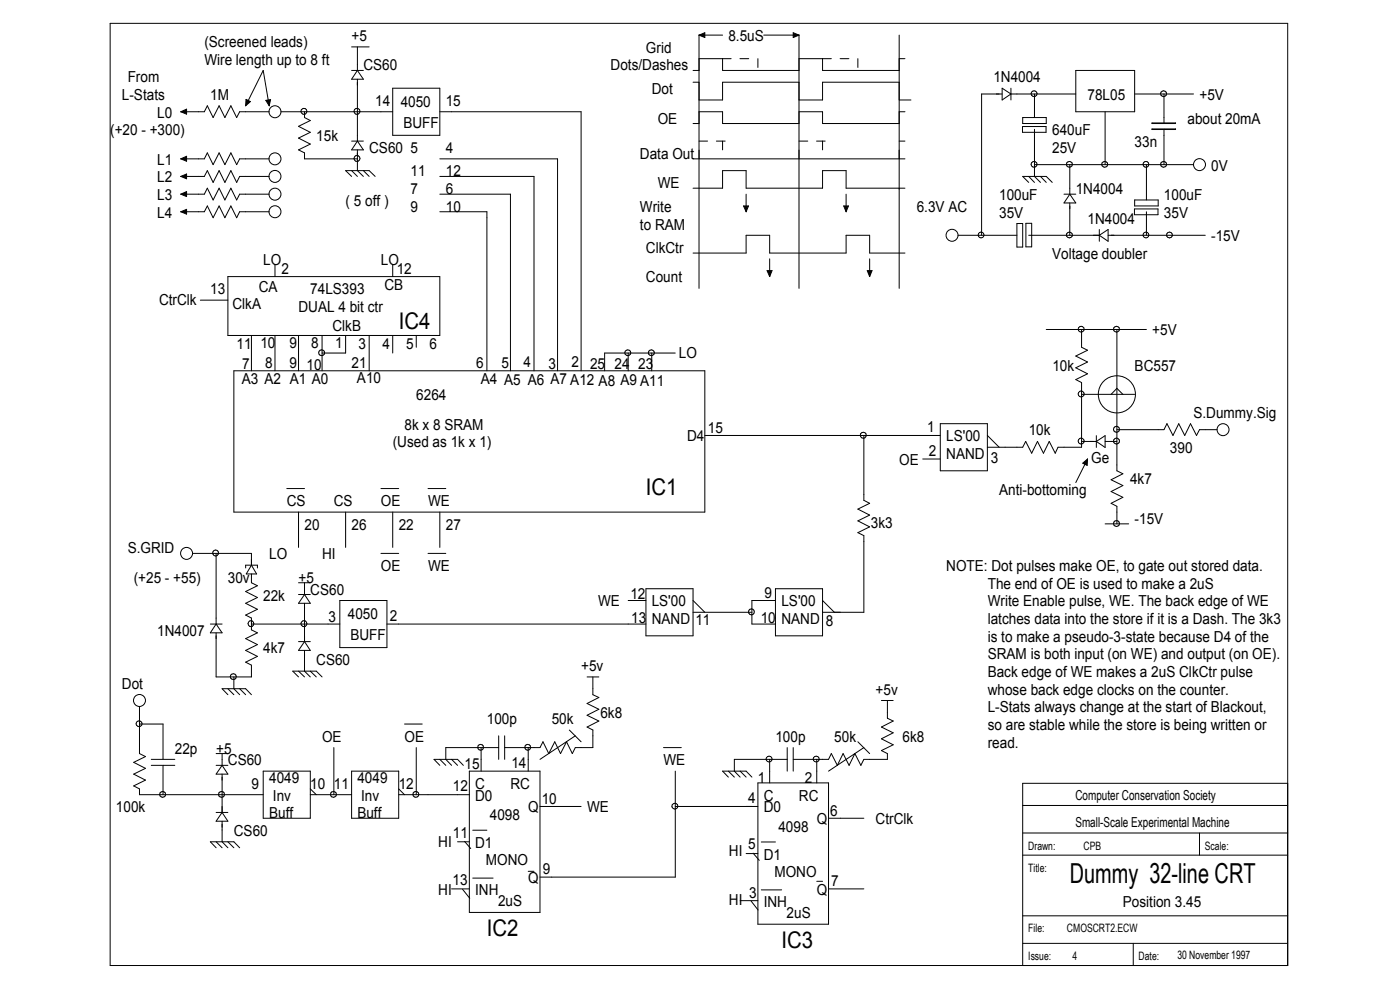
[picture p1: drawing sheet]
<svg xmlns="http://www.w3.org/2000/svg" width="297mm" height="210mm" viewBox="0 0 297 210" stroke-linecap="round" stroke-linejoin="round" font-family="sans-serif">
<g fill="none" stroke="#000" stroke-width=".21">
<path d="M23.4 5h249.8v199.8h-249.8zM74.6 14.9h2.5M74.6 9.9h3.7M75.8 14.9l1.3 1.9h-2.5zM75.8 9.9v5M75.8 16.8v13.1M83.3 18.7h10v10h-10zM147 14.9h1.3M147 17.4h1.3M148.3 7.5l1.2-.6v1.1zM148.3 7.5v53.7M148.3 12.4h6.8"/>
<path d="M148.3 7.5h5M153.3 12.4v2.5h16.2M157 12.4h1.8M160.8 12.4v1.9M162 7.5h7.5M168.3 6.9l1.2 .6-1.2 .5zM169.5 12.4h6.9M169.5 17.4h-16.2v3.8h-5M169.5 7.5v53.7M174.5 12.4v2.5h16.3M178.2 12.4h1.9M182 12.4v1.9"/>
<path d="M190.8 17.4h-16.3v3.8h-5M190.8 12.4h1.2M190.8 7.5v53.7M212.6 19.9h-4.4v30M212.6 18.7l1.9 1.2-1.9 1.3zM214.5 19.9h13.7M214.5 18.7v2.5M219.5 19.9v5M228.2 14.9h12.5v8.8h-12.5zM240.7 19.9h12.5M246.9 19.9v6.3M38.4 23.7h4.9l.7-1.3 1.2 2.5 1.3-2.5 1.2 2.5 1.3-2.5 1.2 2.5 .6-1.2h6.3"/>
<path d="M38.4 33.7h4.9l.7-1.3 1.2 2.5 1.3-2.5 1.2 2.5 1.3-2.5 1.2 2.5 .6-1.2h6.3M38.4 23.7l1.2-.5v1zM38.4 33.7l1.2-.6v1.1zM38.4 37.4l1.2-.5v1zM38.4 37.4h4.9l.7-1.2 1.2 2.5 1.3-2.5 1.2 2.5 1.3-2.5 1.2 2.5 .6-1.3h6.3M52.1 22.4l3.7-7.5 1.3 7.5M52.2 21.1l.9 .4-1 .9zM56.4 21.3l1-.2-.3 1.3zM59.6 23.7h23.7M64.6 23.7v1.2l1.2 .7-2.5 1.2 2.5 1.3-2.5 1.2 2.5 1.3-2.5 1.2 1.3 .6v1.3h11.2M74.6 29.9h2.5M74.6 37.4l-1.3-1.2h5l1.3 1.2"/>
<path d="M74.6 36.2l1.2 1.2M75.8 31.8v4.4l1.3 1.2M75.8 29.9l1.3 1.9h-2.5zM77.1 36.2l1.2 1.2M93.3 23.7h30v55M93.3 33.7h25v45M93.3 37.4h20v41.3M147 33.7h45M147 39.9h6.3v-3.7h5v3.7h16.2v-3.7h5v3.7h12.5M147 26.2h1.3M148.3 23.7h5v2.5h16.2M148.3 29.9h1.8"/>
<path d="M152 29.9h1.8M153.3 29.9v1.9M169.5 23.7h5v2.5h16.3M169.5 29.9h1.9M173.2 29.9h1.8M174.5 29.9v1.9M190.8 39.9h.1M190.8 23.7h1.2M190.8 29.9h1.2M190.8 21.2h2.5M216.9 26.8h5v1.3h-5zM217 24.9h5v1.3h-5z"/>
<path d="M218.2 38.7l-1.2-1.3h5l1.2 1.3M218.2 37.4l1.3 1.3M219.5 27.4v10l1.2 1.3M219.5 34.9h33.7M220.7 37.4l1.3 1.3M226.9 34.9v6.3M234.4 23.7v11.2M243.2 34.9v7.5M244.4 27.3h5v.2h-5zM244.4 26.1h5v.1h-5zM246.9 27.4v7.5M38.4 41.2l1.2-.6v1.1z"/>
<path d="M38.4 44.9l1.2-.5v1zM38.4 41.2h4.9l.7-1.3 1.2 2.5 1.3-2.5 1.2 2.5 1.3-2.5 1.2 2.5 .6-1.2h6.3M38.4 44.9h4.9l.7-1.2 1.2 2.5 1.3-2.5 1.2 2.5 1.3-2.5 1.2 2.5 .6-1.3h6.3M48.3 58.7h45v12.5h-45zM58.3 56.2v2.5M83.3 56.2v2.5M93.3 41.2h15v37.5M93.3 44.9h10v33.8M147 53.7h11.3v-3.8h5v3.8h16.2v-3.8h5v3.8h7.5M157.7 43.7h1.1l-.5 1.2zM158.3 41.2v3.7M162.7 57.4h1.1l-.5 1.3z"/>
<path d="M163.3 54.9v3.8M179 43.7h1l-.5 1.2zM179.5 41.2v3.7M184 57.4h1l-.5 1.3zM184.5 54.9v3.8M203.2 49.9h12.5M215.7 47.4h1.3v5h-1.3zM217.6 47.4h1.3v5h-1.3zM218.2 49.9h15M225.7 41.2h2.5M226.9 41.2l1.3 1.9h-2.5zM226.9 43.1v6.8"/>
<path d="M233.2 49.9l1.9-1.2v2.5zM233.2 48.7v2.5M235.1 49.9h20.6M240.7 44.3h5v1.3h-5zM240.7 42.4h5v1.3h-5zM243.2 44.9v5M42.5 63.7h5.8M49.6 78.7h99.9v29.9h-99.9zM53.3 71.2v7.5M58.3 71.2v7.5M63.3 71.2v7.5M68.3 71.2v7.5"/>
<path d="M73.3 71.2v3.7h-5M78.3 71.2v7.5M83.3 71.2v3.7M88.3 71.2v2.5M133.3 74.9v3.8M138.3 74.9v3.8M143.3 74.9h-15v3.8M222 69.9h21.2M229.4 69.9v3.8l1.3 .6-2.5 1.2 2.5 1.3-2.5 1.2 2.5 1.3-2.5 1.2 1.2 .7v13.7h-4.9l-.6 1.2-1.3-2.5-1.2 2.5-1.3-2.5-1.2 2.5-1.3-2.5-.6 1.3h-7.5M236.9 69.9v30l1.3 .6-2.5 1.3 2.5 1.2-2.5 1.3 2.5 1.2-2.5 1.3 1.2 .6v3.7M149.5 92.4h50M183.3 92.4v13.7l1.2 .7-2.5 1.2 2.5 1.3-2.5 1.2 2.5 1.3-2.5 1.2 1.3 .6v16.3h-8.8"/>
<path d="M195.7 97.4h3.8M199.5 89.9h10v10h-10zM209.5 92.4l2.5 2.5M229.4 83.7h11.3M229.4 93.6h3.2M229.7 98.3l1-.9-.1 1.3zM230.7 97.4l-2.5 5M232.6 93.6l1.8-1.2v2.5zM232.6 92.4v2.5M234.4 93.6h2.5M235.7 83.7l1.2-1.3 1.3 1.3M236.9 91.1h10l.7-1.2 1.2 2.5 1.3-2.5 1.2 2.5 1.3-2.5 1.2 2.5 .7-1.3h3.7"/>
<path d="M40.9 117.4h12.4v2.5M45.8 117.4v15M53.3 119.9l1.1 1.9h-2.2zM60.8 103.6h3.8M63.3 108.6v7.5M73.3 108.6v7.5M80.8 103.6h3.8M80.8 117.4h3.8M83.3 108.6v7.5M90.8 103.6h3.8M90.8 117.4h3.8M93.3 108.6v7.5"/>
<path d="M234.4 111.1h5M44.6 132.4h2.5M45.8 132.4l1.3 1.8h-2.5zM52.1 120.5v-.6h2.5v.6M53.3 121.8v1.8l1.3 .6-2.5 1.3 2.5 1.2-2.5 1.3 2.5 1.2-2.5 1.3 1.2 .6v2.5l1.3 .6-2.5 1.3 2.5 1.2-2.5 1.3 2.5 1.2-2.5 1.3 1.2 .6v2.5h-7.5v-9.4M53.3 132.4h18.8M63.3 126.1h2.5M63.3 136.1h2.5M63.3 123.6h2.5M64.6 123.6v2.5M64.6 128v8.1M64.6 138v4.4l1.2 1.2"/>
<path d="M64.6 126.1l1.2 1.9h-2.5zM64.6 136.1l1.2 1.9h-2.5zM72.1 127.4h10v10h-10zM82.1 132.4h54.9M133.3 127.4h3.7M137 124.9h10v10h-10zM147 127.4l2.5 2.5M147 129.9h12.5M164.5 124.9h10v10h-10zM164.5 127.4h-5v5h5M174.5 127.4l2.5 2.5M29.6 149.9v10l1.3 .6-2.5 1.2 2.5 1.3-2.5 1.2 2.5 1.3-2.5 1.2 1.2 .6v1.3h26.2"/>
<path d="M29.6 153.6h5v7.5M45.8 159.9h2.5M47.1 159.9v2.4M48.3 147.4l-1.2-1.3h5l1.2 1.3M48.3 146.1l1.3 1.3M49.6 143.6v2.5l1.2 1.3M50.8 146.1l1.3 1.3M63.3 143.6l-1.2-1.2h5l1.2 1.2M63.3 142.4l1.3 1.2M65.8 142.4l1.3 1.2M70.8 158.6v10M85.8 153.6h3.8"/>
<path d="M88.3 158.6v10M102.1 158.6v5M105.8 158.6h-11.2v2.5l1.2 1.2M105.8 156.1v5M107.1 156.1v5M112.1 158.6v5M120.8 154.9l2.5 2.5M122 156.1l-7.4 5M124.5 143.6h2.5M125.8 143.6v3.8l1.2 .6-2.5 1.2 2.5 1.3-2.5 1.2 2.5 1.3-2.5 1.2 1.3 .7v3.7h-3.8l-.6 1.3-1.2-2.5-1.3 2.5-1.2-2.5-1.3 2.5-1.2-2.5-.6 1.2h-7.5M140.8 158.6h3.7M167 158.6v5"/>
<path d="M168.3 158.6v5M182 157.4l2.5 2.5M183.3 158.6l-7.5 5M187 148.6h2.5M188.3 148.6v3.8l1.2 .6-2.5 1.2 2.5 1.2-2.5 1.3 2.5 1.3-2.5 1.2 1.3 .7v1.2h-5l-.7 1.2-1.2-2.4-1.3 2.4-1.2-2.4-1.3 2.4-1.2-2.4-.6 1.2h-7.5M32.1 161.1h5M32.1 162.3h5M34.6 162.3v6.3M45.8 179.8l-1.2-1.2h5l1.2 1.2M45.8 162.3h2.5M45.8 172.3h2.5M45.8 178.6l1.3 1.2"/>
<path d="M47.1 162.3l1.2 1.9h-2.5zM47.1 164.2v8.1M47.1 174.2v4.4l1.2 1.2M47.1 172.3l1.2 1.9h-2.5zM48.3 178.6l1.3 1.2M55.8 163.6h10v10h-10zM65.8 168.6h8.8M65.8 167.3l1.3 1.3M74.6 163.6h10v10h-10zM84.6 168.6h15M84.6 167.3l1.2 1.3M93.3 162.3l-1.2-1.2h5l1.2 1.2"/>
<path d="M93.3 161.1l1.3 1.2M95.8 161.1l1.3 1.2M97.1 178.6h2.5M98.6 178.5l1.3 1.5M99.6 163.6h15v29.9h-15zM100.3 176.1h3M114.6 171.1h8.7M143.3 171.1h17.5M143.3 163.6v22.5h-28.7M154.5 164.8l-1.2-1.2h5l1.2 1.2M154.5 163.6l1.3 1.2M157 163.6l1.3 1.2"/>
<path d="M160.8 166.1h15v29.9h-15zM161.5 178.6h3M163.3 161.1v5M167 161.1h-11.2v2.5l1.2 1.2M173.3 161.1v5M175.8 173.6h7.5M217 176.7h56.2M217 170.9h56.2M254.5 176.7v4.7M273.2 166.2h-56.2v38.6M95.8 188.6h3.8M98.1 188.6l1.6 1.9"/>
<path d="M100.3 186.3h4.3M112.1 184.8h1.2M157 191.1h3.8M158.3 181.1h2.5M159.3 191.1l1.5 1.9M159.8 181l1.3 1.5M161.5 188.8h4.3M173.3 186.9h1.2M175.8 188.6h7.5M217 194.3h56.2M217 181.4h56.2M217 200.1h56.2"/>
<path d="M240.4 200.1v4.7"/>
<circle cx="219.4" cy="19.9" r=".63"/>
<circle cx="246.8" cy="19.9" r=".63"/>
<circle cx="58.3" cy="33.7" r="1.27"/>
<circle cx="58.3" cy="37.4" r="1.27"/>
<circle cx="58.3" cy="23.7" r="1.27"/>
<circle cx="64.5" cy="23.6" r=".64"/>
<circle cx="75.7" cy="33.6" r=".63"/>
<circle cx="75.7" cy="23.6" r=".64"/>
<circle cx="219.4" cy="34.8" r=".63"/>
<circle cx="226.9" cy="34.8" r=".63"/>
<circle cx="234.4" cy="34.8" r=".63"/>
<circle cx="243.1" cy="34.9" r=".62"/>
<circle cx="246.8" cy="34.8" r=".63"/>
<circle cx="254.5" cy="34.9" r="1.27"/>
<circle cx="58.3" cy="44.9" r="1.27"/>
<circle cx="58.3" cy="41.2" r="1.27"/>
<circle cx="202" cy="49.9" r="1.27"/>
<circle cx="208.1" cy="49.8" r=".62"/>
<circle cx="226.9" cy="49.8" r=".63"/>
<circle cx="243.1" cy="49.8" r=".62"/>
<circle cx="248.1" cy="49.8" r=".62"/>
<circle cx="68.2" cy="74.8" r=".63"/>
<circle cx="133.2" cy="74.8" r=".63"/>
<circle cx="138.2" cy="74.8" r=".63"/>
<circle cx="229.4" cy="69.8" r=".63"/>
<circle cx="236.9" cy="69.8" r=".63"/>
<circle cx="183.1" cy="92.3" r=".64"/>
<circle cx="229.4" cy="93.6" r=".63"/>
<circle cx="229.4" cy="83.6" r=".63"/>
<circle cx="236.8" cy="91.1" r=".63"/>
<circle cx="236.9" cy="93.6" r=".63"/>
<circle cx="236.9" cy="83.6" r="3.9"/>
<circle cx="259.5" cy="91.1" r="1.27"/>
<circle cx="39.6" cy="117.4" r="1.27"/>
<circle cx="45.7" cy="117.3" r=".63"/>
<circle cx="236.9" cy="111" r=".63"/>
<circle cx="53.2" cy="132.3" r=".62"/>
<circle cx="64.5" cy="132.3" r=".63"/>
<circle cx="159.4" cy="129.8" r=".63"/>
<circle cx="29.5" cy="153.5" r=".63"/>
<circle cx="29.6" cy="148.6" r="1.27"/>
<circle cx="49.5" cy="143.5" r=".63"/>
<circle cx="102" cy="158.5" r=".62"/>
<circle cx="112" cy="158.5" r=".62"/>
<circle cx="34.5" cy="168.5" r=".62"/>
<circle cx="47" cy="168.5" r=".63"/>
<circle cx="70.7" cy="168.5" r=".63"/>
<circle cx="88.2" cy="168.5" r=".63"/>
<circle cx="143.2" cy="171" r=".63"/>
<circle cx="163.2" cy="161" r=".63"/>
<circle cx="173.1" cy="161" r=".63"/>
</g>
<g fill="#000">
<path d="M148.3 7.5l1.2-.6v1.1zM168.3 6.9l1.2 .6-1.2 .5zM38.4 23.7l1.2-.5v1zM38.4 33.7l1.2-.6v1.1zM38.4 37.4l1.2-.5v1zM52.2 21.1l.9 .4-1 .9zM56.4 21.3l1-.2-.3 1.3zM38.4 41.2l1.2-.6v1.1zM38.4 44.9l1.2-.5v1zM157.7 43.7h1.1l-.5 1.2zM162.7 57.4h1.1l-.5 1.3zM179 43.7h1l-.5 1.2z"/>
<path d="M184 57.4h1l-.5 1.3zM229.7 98.3l1-.9-.1 1.3z"/>
</g>
<text font-size="5.8" x="226.9" y="187.3">Dummy 32-line CRT</text>
<g font-size="4.9">
<text x="84.6" y="69.9">IC4</text>
<text x="137" y="104.9">IC1</text>
<text x="103.3" y="198.5">IC2</text>
<text x="165.8" y="201">IC3</text>
</g>
<g font-size="3.2">
<text x="43.3" y="9.9">(Screened leads)</text>
<text x="74.6" y="8.7">+5</text>
<text x="137" y="11.2">Grid</text>
<text x="154.5" y="8.7">8.5uS</text>
<text x="27.1" y="17.4">From</text>
<text x="43.3" y="13.7">Wire length up to 8 ft</text>
<text x="77.1" y="14.9">CS60</text>
<text x="129.5" y="14.9">Dots/Dashes</text>
<text x="210.7" y="17.4">1N4004</text>
<text x="25.9" y="21.2">L-Stats</text>
<text x="44.6" y="21.2">1M</text>
<text x="79.6" y="22.4">14</text>
<text x="85" y="22.6">4050</text>
<text x="94.6" y="22.4">15</text>
<text x="138.3" y="19.9">Dot</text>
<text x="230.7" y="21.2">78L05</text>
<text x="254.5" y="21.2">+5V</text>
<text x="23.4" y="28.7">(+20 - +300)</text>
<text x="33.4" y="24.9">L0</text>
<text x="67.1" y="29.9">15k</text>
<text x="85.6" y="27.1">BUFF</text>
<text x="139.5" y="26.2">OE</text>
<text x="223.2" y="28.7">640uF</text>
<text x="251.9" y="26.2">about 20mA</text>
<text x="33.4" y="34.9">L1</text>
<text x="78.3" y="32.4">CS60</text>
<text x="87.1" y="32.4">5</text>
<text x="94.6" y="32.4">4</text>
<text x="135.8" y="33.7">Data Out</text>
<text x="223.2" y="32.4">25V</text>
<text x="240.7" y="31.2">33n</text>
<text x="33.4" y="38.7">L2</text>
<text x="87.1" y="37.4">11</text>
<text x="87.1" y="41.2">7</text>
<text x="94.6" y="37.4">12</text>
<text x="94.6" y="41.2">6</text>
<text x="139.5" y="39.9">WE</text>
<text x="228.2" y="41.2">1N4004</text>
<text x="257" y="36.2">0V</text>
<text x="33.4" y="42.4">L3</text>
<text x="33.4" y="46.2">L4</text>
<text x="73.3" y="43.7">( 5 off )</text>
<text x="87.1" y="44.9">9</text>
<text x="94.6" y="44.9">10</text>
<text x="135.8" y="44.9">Write</text>
<text x="194.5" y="44.9">6.3V AC</text>
<text x="212" y="42.4">100uF</text>
<text x="212" y="46.2">35V</text>
<text x="230.7" y="47.4">1N4004</text>
<text x="246.9" y="42.4">100uF</text>
<text x="246.9" y="46.2">35V</text>
<text x="135.8" y="48.7">to RAM</text>
<text x="137" y="53.7">ClkCtr</text>
<text x="257" y="51.2">-15V</text>
<text x="55.8" y="56.2">LO</text>
<text x="59.7" y="58">2</text>
<text x="80.8" y="56.2">LO</text>
<text x="84.2" y="58.2">12</text>
<text x="137" y="59.9">Count</text>
<text x="223.2" y="54.9">Voltage doubler</text>
<text x="33.7" y="64.6">CtrClk</text>
<text x="44.6" y="62.4">13</text>
<text x="49.3" y="65.4">ClkA</text>
<text x="54.9" y="61.8">CA</text>
<text x="65.8" y="62.4">74LS393</text>
<text x="81.5" y="61.4">CB</text>
<text x="63.3" y="66.2">DUAL 4 bit ctr</text>
<text x="70.5" y="70.2">ClkB</text>
<text x="244.4" y="71.2">+5V</text>
<text x="50.2" y="74">11</text>
<text x="55.2" y="73.8">10</text>
<text x="61.4" y="73.8">9</text>
<text x="66" y="73.8">8</text>
<text x="71.1" y="73.8">1</text>
<text x="76" y="74">3</text>
<text x="81.1" y="74">4</text>
<text x="86.2" y="74">5</text>
<text x="91.1" y="74">6</text>
<text x="111" y="77.9">4</text>
<text x="121.2" y="77.9">2</text>
<text x="144" y="75.9">LO</text>
<text x="51.3" y="81.4">A3 A2 A1 A0</text>
<text x="51.4" y="78.3">7</text>
<text x="56.3" y="78.1">8</text>
<text x="61.4" y="78.1">9</text>
<text x="65" y="78.5">10</text>
<text x="74.6" y="78.1">21</text>
<text x="75.7" y="81.2">A10</text>
<text x="101" y="78.1">6</text>
<text x="102" y="81.4">A4 A5 A6 A7 A12 A8 A9 A11</text>
<text x="106.4" y="78.1">5</text>
<text x="116.3" y="78.3">3</text>
<text x="125.2" y="78.2">25 24 23</text>
<text x="223.3" y="78.8">10k</text>
<text x="240.7" y="78.7">BC557</text>
<text x="88.3" y="84.9">6264</text>
<text x="253.2" y="88.6">S.Dummy.Sig</text>
<text x="83.3" y="94.9">(Used as 1k x 1)</text>
<text x="85.8" y="91.1">8k x 8 SRAM</text>
<text x="145.8" y="93.6">D4</text>
<text x="150.2" y="91.8">15</text>
<text x="196.7" y="91.7">1</text>
<text x="200.7" y="93.6">LS'00</text>
<text x="218.2" y="92.4">10k</text>
<text x="190.8" y="98.6">OE</text>
<text x="197.1" y="96.8">2</text>
<text x="200.7" y="97.4">NAND</text>
<text x="210.2" y="98.1">3</text>
<text x="231.5" y="98.2">Ge</text>
<text x="248.2" y="96.1">390</text>
<text x="60.8" y="107.4">CS</text>
<text x="70.8" y="107.4">CS</text>
<text x="80.8" y="107.4">OE</text>
<text x="90.8" y="107.4">WE</text>
<text x="212" y="104.9">Anti-bottoming</text>
<text x="239.7" y="102.7">4k7</text>
<text x="64.6" y="112.4">20</text>
<text x="74.6" y="112.4">26</text>
<text x="84.6" y="112.4">22</text>
<text x="94.6" y="112.4">27</text>
<text x="184.7" y="111.9">3k3</text>
<text x="240.7" y="111.1">-15V</text>
<text x="27.1" y="117.4">S.GRID</text>
<text x="57.1" y="118.6">LO</text>
<text x="68.3" y="118.6">HI</text>
<text x="28.4" y="123.6">(+25 - +55)</text>
<text x="48.3" y="123.6">30v</text>
<text x="63.3" y="123.6">+5</text>
<text x="80.8" y="121.1">OE</text>
<text x="90.8" y="121.1">WE</text>
<text x="200.7" y="121.1">NOTE: Dot pulses make OE, to gate out stored data.</text>
<text x="209.5" y="124.9">The end of OE is used to make a 2uS</text>
<text x="55.8" y="127.4">22k</text>
<text x="65.8" y="126.1">CS60</text>
<text x="69.7" y="132">3</text>
<text x="73.8" y="131.3">4050</text>
<text x="82.7" y="131.8">2</text>
<text x="126.9" y="128.5">WE</text>
<text x="133.7" y="127">12</text>
<text x="138.3" y="128.6">LS'00</text>
<text x="162.2" y="126.9">9</text>
<text x="165.8" y="128.6">LS'00</text>
<text x="209.5" y="128.6">Write Enable pulse, WE. The back edge of WE</text>
<text x="33.4" y="134.9">1N4007</text>
<text x="74.3" y="135.8">BUFF</text>
<text x="133.9" y="132.1">13</text>
<text x="138.3" y="132.4">NAND</text>
<text x="147.5" y="132.6">11</text>
<text x="161.4" y="132.2">10</text>
<text x="165.8" y="132.4">NAND</text>
<text x="175.2" y="132.8">8</text>
<text x="209.5" y="132.4">latches data into the store if it is a Dash. The 3k3</text>
<text x="209.5" y="136.1">is to make a pseudo-3-state because D4 of the</text>
<text x="55.8" y="138.6">4k7</text>
<text x="67.1" y="141.1">CS60</text>
<text x="123.3" y="142.4">+5v</text>
<text x="209.5" y="139.9">SRAM is both input (on WE) and output (on OE).</text>
<text x="209.5" y="143.6">Back edge of WE makes a 2uS ClkCtr pulse</text>
<text x="25.9" y="146.1">Dot</text>
<text x="185.8" y="147.4">+5v</text>
<text x="209.5" y="147.4">whose back edge clocks on the counter.</text>
<text x="103.3" y="153.6">100p</text>
<text x="117.1" y="153.6">50k</text>
<text x="127.4" y="152.4">6k8</text>
<text x="209.5" y="151.1">L-Stats always change at the start of Blackout,</text>
<text x="209.5" y="154.9">so are stable while the store is being written or</text>
<text x="37.1" y="159.9">22p</text>
<text x="45.8" y="159.9">+5</text>
<text x="68.3" y="157.4">OE</text>
<text x="85.8" y="157.4">OE</text>
<text x="164.5" y="157.4">100p</text>
<text x="177" y="157.4">50k</text>
<text x="191.5" y="157.3">6k8</text>
<text x="209.5" y="158.6">read.</text>
<text x="48.3" y="162.3">CS60</text>
<text x="53.3" y="167.3">9</text>
<text x="57.1" y="166.1">4049</text>
<text x="65.8" y="167.3">10 11</text>
<text x="75.8" y="166.1">4049</text>
<text x="84.6" y="167.3">12</text>
<text x="96.1" y="167.9">12</text>
<text x="98.6" y="163.1">15</text>
<text x="100.8" y="167.3">C</text>
<text x="108.3" y="167.3">RC</text>
<text x="108.5" y="163">14</text>
<text x="140.8" y="162.3">WE</text>
<text x="160.8" y="166.1">1</text>
<text x="170.8" y="166.1">2</text>
<text x="24.6" y="172.3">100k</text>
<text x="57.1" y="173.6">Buff</text>
<text x="57.9" y="169.8">Inv</text>
<text x="75.8" y="173.6">Buff</text>
<text x="76.6" y="169.8">Inv</text>
<text x="100.8" y="169.8">D0</text>
<text x="103.9" y="173.9">4098</text>
<text x="112.1" y="172.3">Q</text>
<text x="114.9" y="170.5">10</text>
<text x="124.5" y="172.3">WE</text>
<text x="158.7" y="170.4">4</text>
<text x="162" y="169.8">C</text>
<text x="162" y="172.3">D0</text>
<text x="169.5" y="169.8">RC</text>
<text x="176.1" y="173">6</text>
<text x="49.6" y="177.3">CS60</text>
<text x="93" y="179.6">HI</text>
<text x="96.1" y="177.7">11</text>
<text x="100.8" y="179.8">D1</text>
<text x="165.1" y="176.4">4098</text>
<text x="173.3" y="174.8">Q</text>
<text x="185.8" y="174.8">CtrClk</text>
<text x="103.1" y="183.4">MONO</text>
<text x="115.1" y="185.4">9</text>
<text x="154.6" y="181.7">HI</text>
<text x="158.7" y="180.1">5</text>
<text x="162" y="182.3">D1</text>
<text x="164.3" y="185.9">MONO</text>
<text x="93" y="189.9">HI</text>
<text x="96" y="187.8">13</text>
<text x="100.8" y="189.8">INH</text>
<text x="112.1" y="187.3">Q</text>
<text x="158.9" y="190.5">3</text>
<text x="173.3" y="189.8">Q</text>
<text x="176.4" y="187.9">7</text>
<text x="105.7" y="192.3">2uS</text>
<text x="154.6" y="192">HI</text>
<text x="162" y="192.3">INH</text>
<text x="166.9" y="194.8">2uS</text>
<text x="238.2" y="192.3">Position 3.45</text>
</g>
<g font-size="2.9">
<text x="228.1" y="169.7">Computer Conservation Society</text>
<text x="228.1" y="175.5">Small-Scale Experimental Machine</text>
</g>
<g font-size="2.5">
<text x="218.1" y="180.2">Drawn:</text>
<text x="218.1" y="184.9">Title:</text>
<text x="229.9" y="180.2">CPB</text>
<text x="255.6" y="180.2">Scale:</text>
<text x="218.1" y="197.8">File:</text>
<text x="226.4" y="197.8">CMOSCRT2.ECW</text>
<text x="218.1" y="203.6">Issue:</text>
<text x="227.5" y="203.6">4</text>
<text x="241.6" y="203.6">Date:</text>
<text x="249.8" y="203.4">30 November 1997</text>
</g>
</svg>
